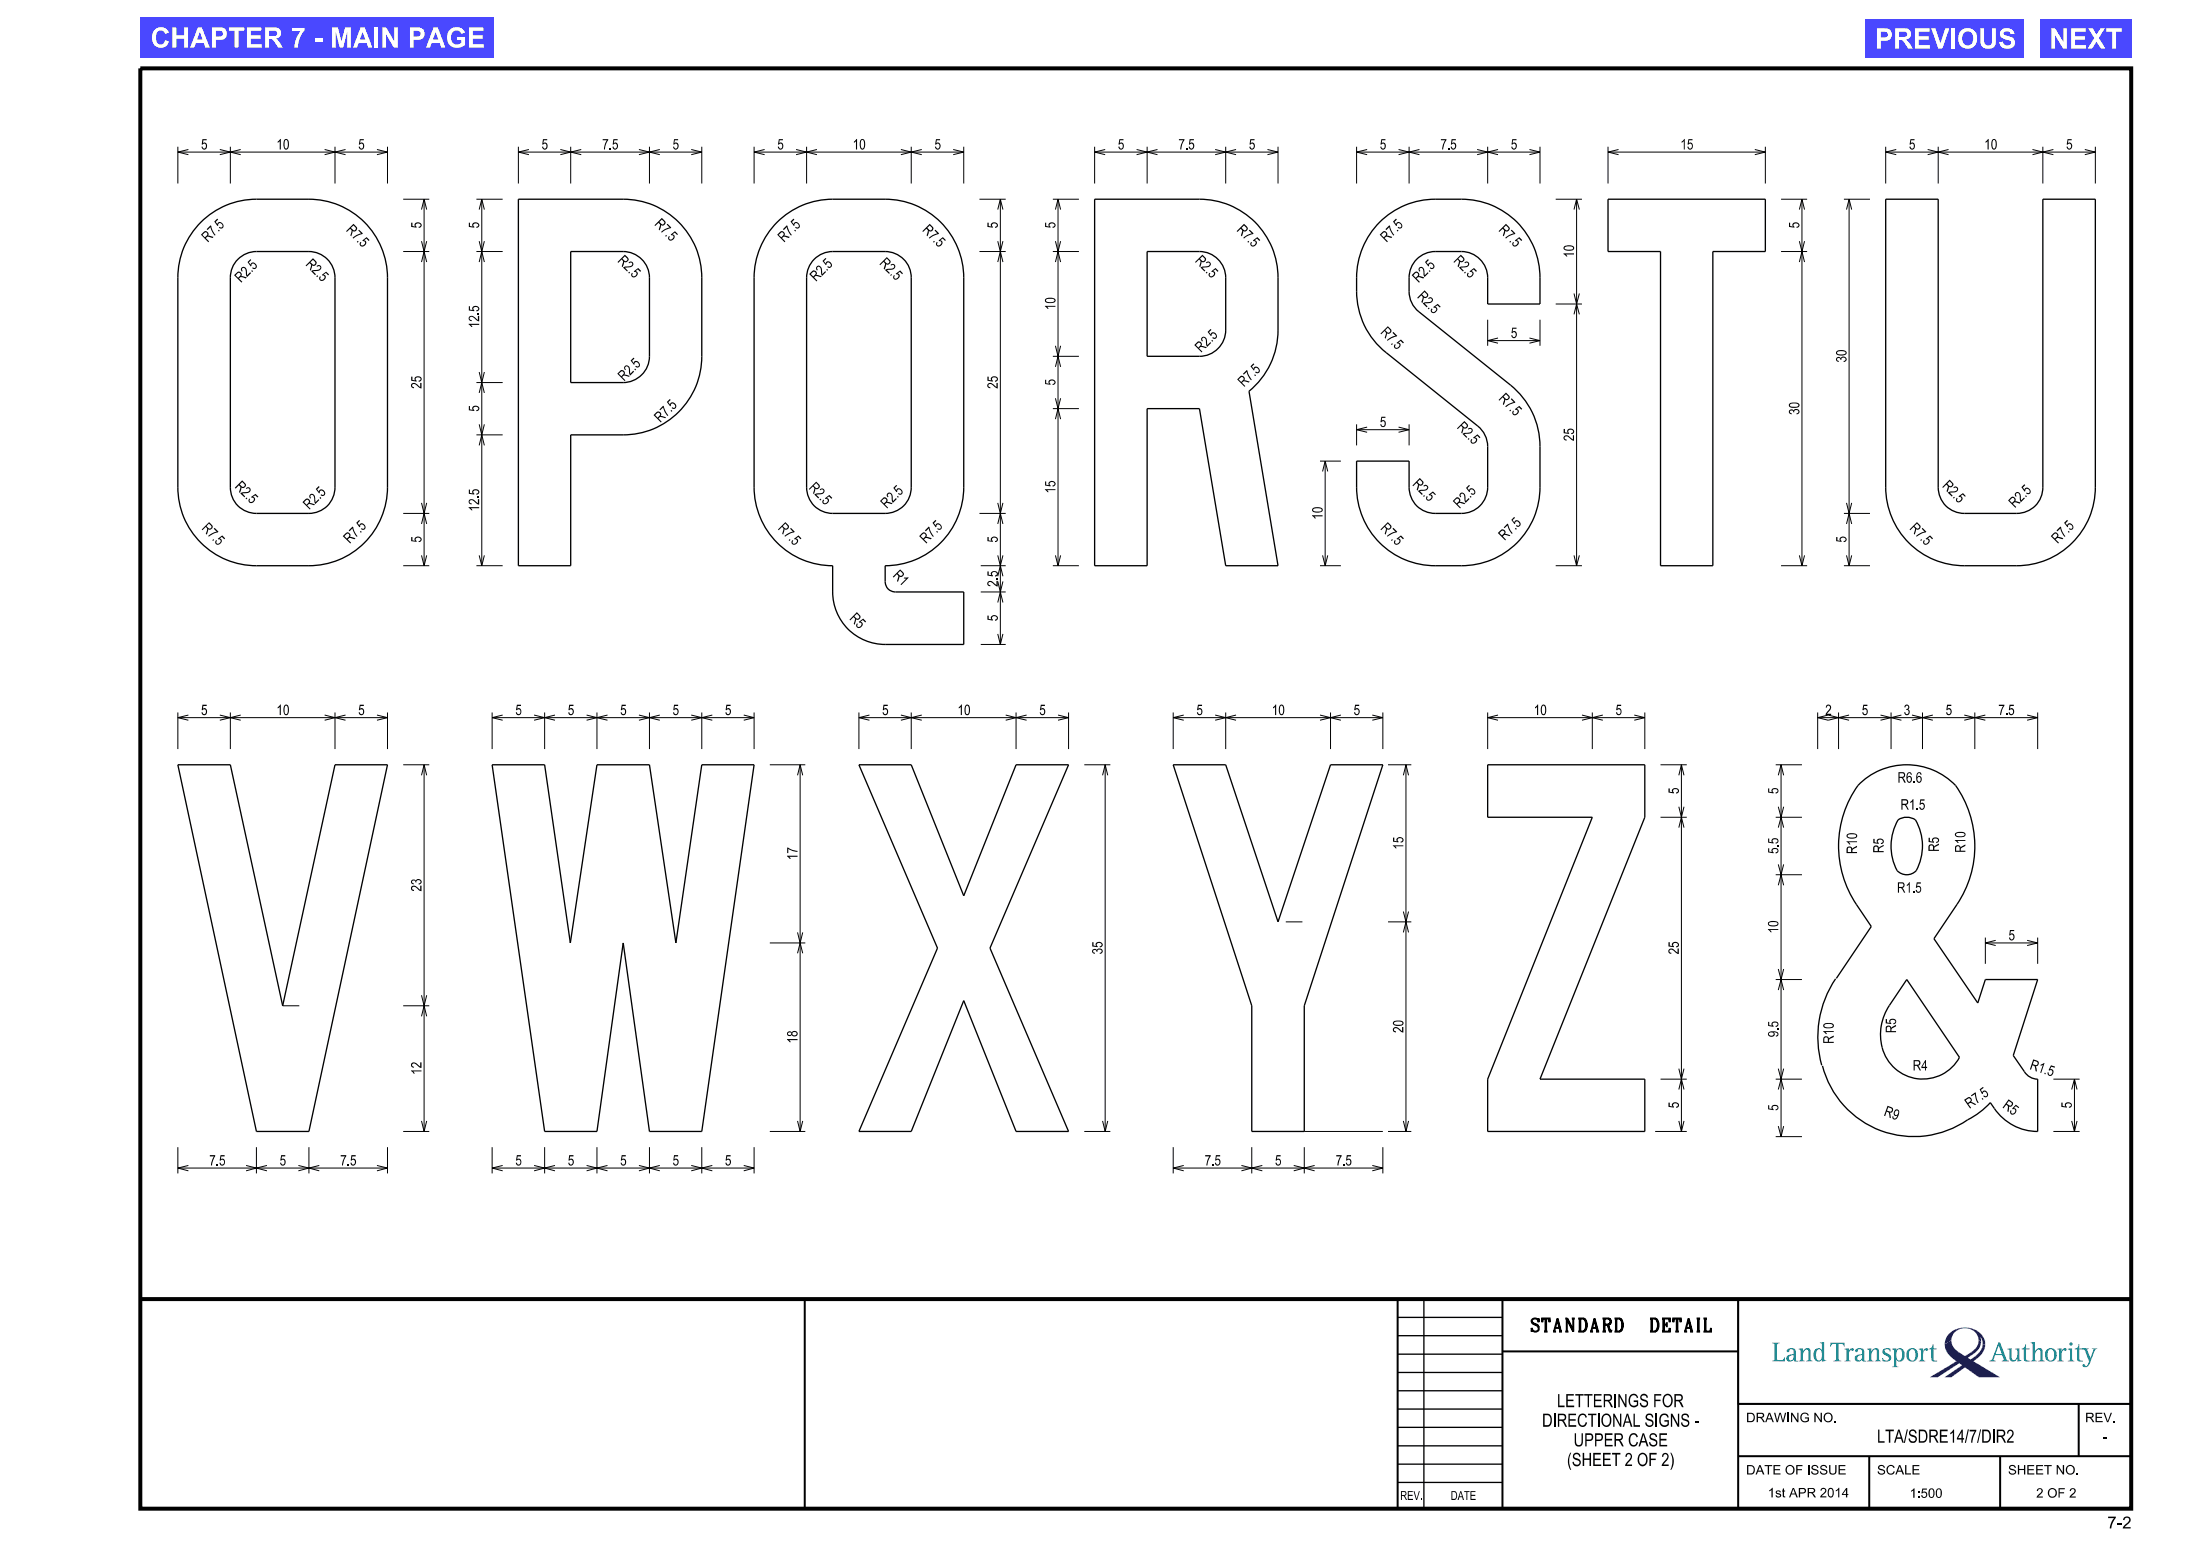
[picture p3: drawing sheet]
<svg xmlns="http://www.w3.org/2000/svg" width="420mm" height="297mm" viewBox="0 0 420 297" stroke-linecap="round" stroke-linejoin="round" font-family="sans-serif">
<g fill="none" stroke="#000" stroke-width=".25">
<path d="M98.9 38h20a15 15 0 0 1 15 15v15a15 15 0 0 1-15 15h-10v25h-10zM208.9 38h20a14.9 14.9 0 0 1 15 15v10a15 15 0 0 1-5.6 11.7l5.6 33.3h-10l-5-30h-10v30h-10zM306.8 38h30.1v10h-10.1v60h-9.9v-60h-10.1zM359.8 38h10.1v55a4.9 4.9 0 0 0 4.9 5h10a4.9 4.9 0 0 0 5-5v-55h10v55a15 15 0 0 1-15 15h-10a15 15 0 0 1-15-15zM38.3 42.4a15 15 0 0 1 10.6-4.4h10a15 15 0 0 1 15 15v40a15 15 0 0 1-15 15h-10a15 15 0 0 1-15-15v-40a14.8 14.8 0 0 1 4.4-10.6zM45.4 49.5l1.4-1 1.6-.5h10.5a5 5 0 0 1 5 5v40a4.9 4.9 0 0 1-5 5h-10a4.9 4.9 0 0 1-4.9-5v-40l.1-1.1 .3-1.1zM108.9 48h10a5.1 5.1 0 0 1 5 5v15a5.1 5.1 0 0 1-5 5h-10zM148.3 42.4a15 15 0 0 1 10.6-4.4h10a15 15 0 0 1 15 15v40a15 15 0 0 1-15 15v3a1.93 1.93 0 0 0 2 2h13v10h-15a10 10 0 0 1-10-10v-5a15 15 0 0 1-15-15v-40a15.2 15.2 0 0 1 4.4-10.6zM155.4 49.5l1.3-1 1.6-.5h10.6a5 5 0 0 1 5 5v40a4.9 4.9 0 0 1-5 5h-10a4.9 4.9 0 0 1-5-5v-40l.3-1.6 .5-1zM218.9 48h10a5.1 5.1 0 0 1 5 5v10a5.1 5.1 0 0 1-5 5h-10zM263.3 42.4a15 15 0 0 1 10.6-4.4h5a14.9 14.9 0 0 1 15 15v5h-10v-5a5.1 5.1 0 0 0-5-5h-5a5 5 0 0 0-5 5 9.5 9.5 0 0 0 .3 4.5 4.9 4.9 0 0 0 1.6 2l17.5 14a15 15 0 0 1 5.6 11.7v7.8a14.9 14.9 0 0 1-15 15h-5a15 15 0 0 1-15-15v-5h10v5a4.9 4.9 0 0 0 5 5h5a5 5 0 0 0 5-5v-7.8a5 5 0 0 0-1.9-3.9l-17.5-14a14.8 14.8 0 0 1-5.6-11.7v-2.6a15.2 15.2 0 0 1 4.4-10.6zM33.9 146h10.1l9.9 46 10-46h10l-15 70h-10z"/>
<path d="M93.9 146h10l4.9 34 5.1-34h10l5.1 34 4.9-34h10l-10 70h-10l-5-36-5 36h-10zM163.9 146h10l10 25 10-25h10l-15 35 15 35h-10l-10-25-10 25h-10l15-35zM223.9 146h10l10 30 10-30h10l-15 46v24h-10v-24zM283.9 146h30v10l-20 50h20v10h-30v-10l19.9-50h-19.9zM362.2 156.5a2.99 2.99 0 0 1 3.3 0 9.9 9.9 0 0 1 .2 9.7 2.46 2.46 0 0 1-2.6 .7 2.46 2.46 0 0 1-1.7-2 10.1 10.1 0 0 1 .8-8.4zM350.3 186.8a19.9 19.9 0 0 0-2.7 16.5M350.4 186.8l6.7-10a38.6 38.6 0 0 1-4.5-7.1 19.9 19.9 0 0 1 1.9-19.8 13 13 0 0 1 18.7 0 20 20 0 0 1 .3 22.7l-4.5 6.6 8.4 12.2 1.4-4.4h10l-4.6 14.5 2.1 3a3 3 0 0 0 2.5 1.5v10a10 10 0 0 1-8.2-4.4M363.9 187l10 14.8a8.1 8.1 0 0 1-9.5 3.8 8.1 8.1 0 0 1-5.5-8.6 10.2 10.2 0 0 1 1.6-5.1zM347.8 203.4a18.1 18.1 0 0 0 28.3 10l1.7-1.1 2-1.8M266.7 258.5h20M266.7 254.9h20M266.7 251.5h20"/>
<path d="M271.7 248v40M331.7 248h75v20h-75zM266.7 279.5h20M266.7 276h20M266.7 272.4h20M266.7 269h20M266.7 265.5h20M266.7 262h20M266.7 283h20"/>
</g>
<g fill="none" stroke="#000" stroke-width=".19">
<path d="M33.9 29h40M33.9 28v7M35.9 28.5l-2 .5 2 .5M41.9 28.5l2.1 .5-2.1 .5M44 28v7M45.9 28.5l-1.9 .5 1.9 .5M61.9 28.5l2 .5-2 .5M63.9 28v7M65.9 28.5l-2 .5 2 .5M71.9 28.5l2 .5-2 .5M73.9 28v7M76.9 38h5"/>
<path d="M80.9 38v70M90.9 38h5M91.9 38v70M98.9 29h35M98.9 28v7M100.9 28.5l-2 .5 2 .5M106.9 28.5l2 .5-2 .5M108.9 28v7M110.9 28.5l-2 .5 2 .5M121.9 28.5l2 .5-2 .5M123.9 28v7M125.9 28.5l-2 .5 2 .5"/>
<path d="M131.9 28.5l2 .5-2 .5M133.9 28v7M143.9 29h40M143.9 28v7M145.9 28.5l-2 .5 2 .5M151.9 28.5l2 .5-2 .5M153.9 28v7M155.9 28.5l-2 .5 2 .5M171.9 28.5l2 .5-2 .5M173.9 28v7M175.9 28.5l-2 .5 2 .5M181.9 28.5l2 .5-2 .5"/>
<path d="M183.9 28v7M186.9 38h5M190.9 38v85M200.9 38h5M201.9 38v70M208.9 29h35M208.9 28v7M210.9 28.5l-2 .5 2 .5M216.9 28.5l2 .5-2 .5M218.9 28v7M220.9 28.5l-2 .5 2 .5M231.9 28.5l2 .5-2 .5"/>
<path d="M233.9 28v7M235.9 28.5l-2 .5 2 .5M241.9 28.5l2 .5-2 .5M243.9 28v7M258.9 29h35M258.9 28v7M260.9 28.5l-2 .5 2 .5M266.9 28.5l2 .5-2 .5M268.9 28v7M270.9 28.5l-2 .5 2 .5M281.9 28.5l2 .5-2 .5M283.9 28v7"/>
<path d="M285.9 28.5l-2 .5 2 .5M291.9 28.5l2 .5-2 .5M293.9 28v7M296.9 38h5M300.8 38v70M306.8 28v7M306.8 29h30.1M308.9 28.5l-2.1 .5 2.1 .5M334.9 28.5l2 .5-2 .5M336.9 28v7M339.9 38h4.9M343.9 38v70"/>
<path d="M351.9 38h4.9M352.8 38v70M359.8 28v7M359.8 29h40M361.8 28.5l-2 .5 2 .5M367.8 28.5l2.1 .5-2.1 .5M369.9 28v7M371.8 28.5l-1.9 .5 1.9 .5M387.8 28.5l2 .5-2 .5M389.8 28v7M391.8 28.5l-2 .5 2 .5M397.8 28.5l2 .5-2 .5"/>
<path d="M399.8 28v7M76.9 48h5M80.4 50l.5-2 .5 2M80.4 40l.5-2 .5 2M80.4 46l.5 2 .5-2M90.9 48h5M91.4 46l.5 2 .5-2M91.4 50l.5-2 .5 2M91.4 40l.5-2 .5 2M186.9 48h5M190.4 46l.5 2 .5-2M190.4 50l.5-2 .5 2"/>
<path d="M190.4 40l.5-2 .5 2M200.9 48h5M201.4 46l.5 2 .5-2M201.4 50l.5-2 .5 2M201.4 40l.5-2 .5 2M296.9 58h5M300.4 56l.4 2 .6-2M300.4 40l.4-2 .6 2M339.9 48h4.9M343.4 46l.5 2 .4-2M343.4 50l.5-2 .4 2M343.4 40l.5-2 .4 2"/>
<path d="M352.4 40l.4-2 .5 2M90.9 73h5M91.4 71l.5 2 .5-2M91.4 75l.5-2 .5 2M200.9 78h5M200.9 68h5M201.4 76l.5 2 .5-2M201.4 66l.5 2 .5-2M201.4 70l.5-2 .5 2M283.9 61v5M283.9 65h10M285.9 64.5l-2 .5 2 .5"/>
<path d="M291.9 64.5l2 .5-2 .5M293.9 61v5M300.4 60l.4-2 .6 2M76.9 98h5M80.4 96l.5 2 .5-2M90.9 83h5M91.4 81l.5 2 .5-2M91.4 85l.5-2 .5 2M186.9 98h5M190.4 96l.5 2 .5-2M201.4 80l.5-2 .5 2M251.9 88h4"/>
<path d="M252.4 90l.5-2 .5 2M252.9 88v20M258.9 81v4M258.9 82h10M260.9 81.5l-2 .5 2 .5M266.9 81.5l2 .5-2 .5M268.9 81v4M351.9 98h4.9M352.4 96l.4 2 .5-2M76.9 108h5M80.4 100l.5-2 .5 2M80.4 106l.5 2 .5-2"/>
<path d="M90.9 108h5M91.4 106l.5 2 .5-2M187.1 108h4.8M187.1 113h4.8M190.4 111l.5 2 .5-2M190.4 106l.5 2 .5-2M190.4 115l.5-2 .5 2M190.4 110l.5-2 .5 2M190.4 100l.5-2 .5 2M200.9 108h5M201.4 106l.5 2 .5-2M251.9 108h4"/>
<path d="M252.4 106l.5 2 .5-2M296.9 108h5M300.4 106l.4 2 .6-2M339.9 108h4.9M343.4 106l.5 2 .4-2M351.9 108h4.9M352.4 106l.4 2 .5-2M352.4 100l.4-2 .5 2M33.9 137h40M33.9 136v7M35.9 136.5l-2 .5 2 .5M41.9 136.5l2.1 .5-2.1 .5"/>
<path d="M44 136v7M45.9 136.5l-1.9 .5 1.9 .5M61.9 136.5l2 .5-2 .5M63.9 136v7M65.9 136.5l-2 .5 2 .5M71.9 136.5l2 .5-2 .5M73.9 136v7M93.9 137h50M93.9 136v7M95.9 136.5l-2 .5 2 .5M101.9 136.5l2 .5-2 .5M103.9 136v7"/>
<path d="M105.9 136.5l-2 .5 2 .5M111.9 136.5l2 .5-2 .5M113.9 136v7M115.9 136.5l-2 .5 2 .5M121.9 136.5l2 .5-2 .5M123.9 136v7M125.9 136.5l-2 .5 2 .5M131.9 136.5l2 .5-2 .5M133.9 136v7M135.9 136.5l-2 .5 2 .5M141.9 136.5l2 .5-2 .5M143.9 136v7"/>
<path d="M163.9 137h40M163.9 136v7M165.9 136.5l-2 .5 2 .5M171.9 136.5l2 .5-2 .5M173.9 136v7M175.9 136.5l-2 .5 2 .5M187.1 123h4.8M190.4 121l.5 2 .5-2M191.9 136.5l2 .5-2 .5M193.9 136v7M195.9 136.5l-2 .5 2 .5M201.9 136.5l2 .5-2 .5"/>
<path d="M203.9 136v7M223.9 137h40M223.9 136v7M225.9 136.5l-2 .5 2 .5M231.9 136.5l2 .5-2 .5M233.9 136v7M235.9 136.5l-2 .5 2 .5M251.9 136.5l2 .5-2 .5M253.9 136v7M255.9 136.5l-2 .5 2 .5M261.9 136.5l2 .5-2 .5M263.9 136v7"/>
<path d="M283.9 136v7M283.9 137h30M285.9 136.5l-2 .5 2 .5M301.9 136.5l1.9 .5-1.9 .5M303.8 136v7M305.9 136.5l-2.1 .5 2.1 .5M311.9 136.5l2 .5-2 .5M313.9 136v7M346.9 137h41.9M346.9 136v7M346.9 137l2-.5 1.9 .5-1.9 .5zM350.8 136v7"/>
<path d="M352.8 136.5l-2 .5 2 .5M358.8 136.5l2.1 .5-2.1 .5M360.9 136v7M362.8 136.5l-1.9 .5 1.9 .5M364.8 136.5l2.1 .5-2.1 .5M366.9 136v7M368.8 136.5l-1.9 .5 1.9 .5M374.8 136.5l2 .5-2 .5M376.8 136v7M378.8 136.5l-2 .5 2 .5M386.8 136.5l2 .5-2 .5M388.8 136v7"/>
<path d="M76.9 146h5M80.4 148l.5-2 .5 2M80.9 146v70M146.9 146h6.8M152.2 148l.5-2 .5 2M152.7 146v70M206.9 146h5M210.4 148l.5-2 .5 2M210.9 146v70M264.9 146h4.4M267.8 148l.5-2 .5 2M268.3 146v70"/>
<path d="M316.9 146h5M316.9 156h5M320.4 158l.5-2 .4 2M320.4 148l.5-2 .4 2M320.4 154l.5 2 .4-2M320.9 146v70M338.8 146h5.1M338.8 156h5.1M339.3 154l.6 2 .5-2M339.3 158l.6-2 .5 2M339.3 148l.6-2 .5 2M339.9 146v71"/>
<path d="M146.9 180h6.8M152.2 178l.5 2 .5-2M264.9 176h4.4M267.8 178l.5-2 .5 2M267.8 174l.5 2 .5-2M338.8 167h5.1M339.3 165l.6 2 .5-2M339.3 169l.6-2 .5 2M378.8 180h10M378.8 179v5M380.8 179.5l-2 .5 2 .5M386.8 179.5l2 .5-2 .5"/>
<path d="M388.8 179v5M76.9 192h5M80.4 194l.5-2 .5 2M80.4 190l.5 2 .5-2M152.2 182l.5-2 .5 2M338.8 187h5.1M339.3 185l.6 2 .5-2M339.3 189l.6-2 .5 2M33.9 219v5M48.9 219v5M58.9 219v5M73.9 219v5"/>
<path d="M76.9 216h5M80.4 214l.5 2 .5-2M93.9 219v5M103.9 219v5M113.9 219v5M123.9 219v5M133.9 219v5M143.9 219v5M146.9 216h6.8M152.2 214l.5 2 .5-2M206.9 216h5M210.4 214l.5 2 .5-2"/>
<path d="M223.9 219v5M238.9 219v5M248.9 216h15M248.9 219v5M263.9 219v5M264.9 216h4.4M267.8 214l.5 2 .5-2M315.8 216h6.1M316.9 206h5M320.4 208l.5-2 .4 2M320.4 214l.5 2 .4-2M320.4 204l.5 2 .4-2"/>
<path d="M338.8 206h5.1M338.8 217h5.1M339.3 214.9l.6 2.1 .5-2.1M339.3 204l.6 2 .5-2M339.3 208l.6-2 .5 2M391.8 216h5M391.8 206h5M395.3 208l.6-2 .4 2M395.3 214l.6 2 .4-2M395.9 206v10M33.9 223h40M35.9 222.5l-2 .5 2 .5"/>
<path d="M47 222.5l1.9 .5-1.9 .5M50.9 222.5l-2 .5 2 .5M56.9 222.5l2 .5-2 .5M60.9 222.5l-2 .5 2 .5M71.9 222.5l2 .5-2 .5M93.9 223h50M95.9 222.5l-2 .5 2 .5M101.9 222.5l2 .5-2 .5M105.9 222.5l-2 .5 2 .5M111.9 222.5l2 .5-2 .5M115.9 222.5l-2 .5 2 .5M121.9 222.5l2 .5-2 .5"/>
<path d="M125.9 222.5l-2 .5 2 .5M131.9 222.5l2 .5-2 .5M135.9 222.5l-2 .5 2 .5M141.9 222.5l2 .5-2 .5M223.9 223h40M225.9 222.5l-2 .5 2 .5M236.9 222.5l2 .5-2 .5M240.9 222.5l-2 .5 2 .5M246.9 222.5l2 .5-2 .5M250.9 222.5l-2 .5 2 .5M261.9 222.5l2 .5-2 .5"/>
</g>
<path d="M245.4 176h5M53.9 192h5.1" fill="none" stroke="#000" stroke-width=".19" stroke-dasharray="3.2 3.2" stroke-linecap="butt"/>
<path d="M26.8 13h379.9v275h-379.9zM26.8 248h379.9" fill="none" stroke="#000" stroke-width=".76" stroke-linecap="butt"/>
<path d="M153.6 248v40M266.7 248v40M286.7 257.9h45M286.7 248v40M331.7 248v40M331.7 268h75M331.7 278h75M356.7 278v10M381.7 278v10M396.7 268v10" fill="none" stroke="#000" stroke-width=".38"/>
<g fill="#008c95">
<path d="M338.2 256.3h1.4v.1l-.4 .1-.1 .2v2.6a.29 .29 0 0 0 .1 .3 .29 .29 0 0 0 .3 0h.7l.3-.5h.1v.8l-2.4-.1 .4-.3v-2.8z" fill-rule="evenodd"/>
<path d="M341.1 257.6l-.1 .1a.28 .28 0 0 0 .2 .4 .28 .28 0 0 0 .3-.4l.1-.2h.4l.2 .2 .1 .8h-.6a.71 .71 0 0 0-.8 .6 .71 .71 0 0 0 .5 .8 .71 .71 0 0 0 .9-.4l.2 .4h.6l-.4-.3-.1-1.9-.4-.4h-.7zM341.5 258.9l.8-.2v.4l-.3 .5-.2 .1-.3-.1-.2-.6z" fill-rule="evenodd"/>
<path d="M343.2 257.5l.8-.2v.8l.2-.4 .5-.4 .6 .1 .2 .5v1.6l.4 .3-1.2 .1 .4-.4v-1.6l-.2-.3h-.3l-.3 .3-.3 .6v1l.4 .3-1.2 .1 .4-.4v-1.8z" fill-rule="evenodd"/>
<path d="M347.3 256.3l.8-.2v3.3l.4 .3-.8 .2v-.4l-.2 .2-.4 .2a1.33 1.33 0 0 1-.8-2.2l.5-.4h.4l.5 .4v-1.1zM346.9 257.6l-.4 .8 .2 1.1a.61 .61 0 0 0 .8 0 .61 .61 0 0 0 .2-.7l-.2-1-.3-.3z" fill-rule="evenodd"/>
<path d="M349.3 256.3h2.7v.7h-.1l-.1-.3-.3-.2h-.7v2.9l.2 .3 .4 .1-1.6 .1v-.2h.4l.2-.3v-2.9h-.7l-.2 .2-.1 .3h-.1z" fill-rule="evenodd"/>
<path d="M352 257.5l.8-.2v.6l.3-.5 .5-.1 .2 .4-.4 .1a.38 .38 0 0 0-.4 0 .38 .38 0 0 0-.2 .4v1.4l.4 .2-1.2 .1 .4-.3v-1.9z" fill-rule="evenodd"/>
<path d="M354.1 257.6l.5-.3h.6l.4 .3 .1 2 .4 .3h-.5l-.3-.4-.3 .3-.6 .1-.4-.4a.81 .81 0 0 1 1-1h.3l-.1-.8-.1-.2h-.5l-.1 .4-.3 .2-.2-.1zM354.5 258.9l-.1 .2 .1 .4 .2 .2 .3-.1 .3-.4v-.5z" fill-rule="evenodd"/>
<path d="M356.3 257.5l.8-.2v.8l.4-.6 .3-.2 .6 .1 .2 .4v1.7l.4 .3-1.2 .1 .3-.4v-1.6a.45 .45 0 0 0-.5-.3 .45 .45 0 0 0-.3 .5l-.2 .4v1l.4 .4h-1.2l.4-.3v-1.9z" fill-rule="evenodd"/>
<path d="M359.4 257.5l.4-.2 .9 .1 .1 .6h-.2l-.3-.5h-.4l-.3 .3 .2 .4 1 .6 .1 .5-.3 .4-.4 .2-1-.1v-.6l.6 .5h.4l.3-.3-.3-.5-.9-.6-.1-.5z" fill-rule="evenodd"/>
<path d="M361 257.5l.4 .2v3l-.4 .2h1.3l-.5-.3v-1.1l.4 .3 .3 .1a1.35 1.35 0 0 0 .8-2.1l-.5-.5h-.5l-.5 .4v-.4zM362.1 257.7l.4-.2 .4 .3 .1 1.1-.2 .5a.51 .51 0 0 1-.6 .3 .51 .51 0 0 1-.3-.7v-.8z" fill-rule="evenodd"/>
<path d="M364.1 257.7l.5-.4 .7 .1 .5 .5 .2 .7h-.5l-.2-.8a.64 .64 0 0 0-.8-.2 .64 .64 0 0 0-.3 .8v.2h-.4l.1-.6z" fill-rule="evenodd"/>
<path d="M363.8 258.6h.4l.2 .8a.61 .61 0 0 0 .8 .3 .61 .61 0 0 0 .3-.8v-.3h.5l-.1 .7-.5 .5-.7 .1-.5-.3a1.09 1.09 0 0 1-.4-1z" fill-rule="evenodd"/>
<path d="M366.1 257.5l.9-.2v.6l.3-.5 .5-.1 .1 .4-.3 .1a.5 .5 0 0 0-.5 .1 .5 .5 0 0 0-.1 .6v1l.4 .4h-1.3l.4-.2 .1-.3v-1.5l-.1-.2z" fill-rule="evenodd"/>
<path d="M368.8 256.6h.1v.8h.6v.2h-.6l.1 1.9 .2 .2h.4v.2h-.7l-.4-.3v-2h-.3v-.2l.5-.3z" fill-rule="evenodd"/>
<path d="M381.4 256.2l-1.2 3.1-.6 .6h1.2l-.1-.2a.24 .24 0 0 1-.3-.1 .24 .24 0 0 1 .1-.3l.2-.6h1.4l.2 .7a.25 .25 0 0 1 0 .3 .25 .25 0 0 1-.3 0v.2h1.4l-.6-.5-1.2-3.2zM381.4 256.8l.6 1.6h-1.2z" fill-rule="evenodd"/>
<path d="M383 257.5l.9-.2v2l.2 .3h.3l.4-.3 .2-.6-.1-1-.4-.2 .8-.2v2.1l.5 .3-.8 .2-.1-.6-.4 .5h-.8l-.3-.6v-1.5z" fill-rule="evenodd"/>
<path d="M386.5 256.6h.1v.8h.7v.2h-.7v1.9l.3 .2h.4v.2h-.6a.55 .55 0 0 1-.5-.8v-1.5h-.4v-.2l.5-.2z" fill-rule="evenodd"/>
<path d="M387.5 256.3l.8-.2v2l.2-.5 .4-.3h.5l.2 .2 .2 .4v1.6l.4 .4h-1.3l.5-.4v-1.6l-.3-.3-.4 .1-.4 .8v1l.4 .3-1.2 .1 .4-.4v-2.9z" fill-rule="evenodd"/>
<path d="M390.2 258.6h.5l.1 .8a.62 .62 0 0 0 .8 .3 .62 .62 0 0 0 .4-.8v-.3h.5l-.1 .5-.3 .5-.6 .3h-.5a1.1 1.1 0 0 1-.8-1.3z" fill-rule="evenodd"/>
<path d="M390.5 257.7l.6-.4 .7 .1 .5 .4 .2 .8h-.5l-.2-.8a.59 .59 0 0 0-.7-.2 .59 .59 0 0 0-.4 .7v.3h-.5l.1-.6z" fill-rule="evenodd"/>
<path d="M392.6 257.5l.8-.2v.6l.3-.5h.6a.29 .29 0 0 1-.1 .4 .29 .29 0 0 1-.4-.1l-.3 .2-.1 .5v1.1l.4 .4h-1.2l.4-.3v-1.9z" fill-rule="evenodd"/>
<path d="M394.6 257.5l.8-.2v2.3l.4 .3h-1.2l.4-.4v-1.7z" fill-rule="evenodd"/>
<path d="M396.6 256.6h.2v.8h1.2v.2h-1.2v1.8l.1 .3h.5v.2h-.7l-.4-.4v-1.9h-.4v-.2l.5-.2z" fill-rule="evenodd"/>
<path d="M397.4 257.4h1.2v.1a.25 .25 0 0 0-.3 .1 .25 .25 0 0 0 .1 .3l.5 1.3 .5-1.3a.24 .24 0 0 0 .1-.3 .24 .24 0 0 0-.3-.1v-.1h1l-.5 .4-1.2 2.9-.3 .2h-.5l-.3-.2a.29 .29 0 0 1 .3-.3 .29 .29 0 0 1 .3 .3h.3l.3-.8-.8-2.2-.4-.1z" fill-rule="evenodd"/>
<circle cx="395.2" cy="256.5" r=".3"/>
</g>
<g fill="#171c8f">
<path d="M371.1 256.5l1.3-.6a3.5 3.5 0 0 0 2.2 2.7l.4 .3 .6-.5a3.2 3.2 0 0 0 2-2.5l.4 .2a3.7 3.7 0 0 1-2.2 2.9l-.3 .2 .5 .3 1-.7a3 3 0 0 0 1.3-2.2l.5-.1a3.9 3.9 0 0 1-2.2 3.3l5 3.1h-4l-2.6-1.9-2.6 1.9h-1.3l3.3-2.3-.5-.4-4.2 2.7h-1.4l5-3.1-.4-.3a3.7 3.7 0 0 1-1.8-3z" fill-rule="evenodd"/>
<path d="M371.9 254.6a4.2 4.2 0 0 1 6.8 1.2l.1 .7-.5 .1-.1-.8-.3-.6 .1 .9-.4-.2a2.63 2.63 0 0 0-2.6-2.4 2.63 2.63 0 0 0-2.6 2.4l-1.3 .6 .2-1z" fill-rule="evenodd"/>
</g>
<g fill="#4a48ff">
<path d="M26.8 3.3h67.5v7.7h-67.5z"/>
<path d="M389.3 3.6h17.4v7.4h-17.4z"/>
<path d="M356 3.6h30.3v7.4h-30.3z"/>
</g>
<g fill="#000">
<path d="M78.5 42.5h.2v.6l.5 .1a.63 .63 0 0 1 .3-.8 .63 .63 0 0 1 .9 .3l.1 .3a.55 .55 0 0 1-.6 .5v-.2l.3-.1a.39 .39 0 0 0-.4-.6 .39 .39 0 0 0-.4 .6l.1 .3-1-.2z" fill-rule="evenodd"/>
<path d="M89.5 58.5h.2v.6l.5 .1a.61 .61 0 0 1 .6-.8 .61 .61 0 0 1 .5 .9l-.4 .1v-.2l.3-.1a.39 .39 0 0 0-.4-.5 .39 .39 0 0 0-.4 .6l.1 .2-1-.1z" fill-rule="evenodd"/>
<path d="M89.5 42.5h.2v.6l.5 .1a.61 .61 0 0 1 .6-.8 .61 .61 0 0 1 .5 1l-.4 .1v-.2l.3-.1a.39 .39 0 0 0-.4-.6 .39 .39 0 0 0-.4 .6l.1 .3-1-.2z" fill-rule="evenodd"/>
<path d="M188.4 42.5h.3v.6l.5 .1a.64 .64 0 0 1 .4-.8 .64 .64 0 0 1 .8 .4l-.1 .6-.4 .1v-.2l.2-.1a.41 .41 0 0 0-.4-.6 .41 .41 0 0 0-.3 .6v.3l-1-.2z" fill-rule="evenodd"/>
<path d="M199.5 57a.53 .53 0 0 0 0 .7 .53 .53 0 0 0 .7 .2l.8-.1a.48 .48 0 0 0 .4-.6 .48 .48 0 0 0-.6-.4h-.7zM199.6 57.2a1.74 1.74 0 0 1 1.6 0v.2a1.2 1.2 0 0 1-1.6 0z" fill-rule="evenodd"/>
<path d="M199.4 42.5h.2v.6l.6 .1a.62 .62 0 0 1 .3-.8 .62 .62 0 0 1 .8 .3 .49 .49 0 0 1 .1 .5 .49 .49 0 0 1-.5 .3l-.1-.2 .3-.1a.39 .39 0 0 0-.4-.6 .39 .39 0 0 0-.3 .6v.3l-1-.2z" fill-rule="evenodd"/>
<path d="M199.4 58.4h2v.2h-1.6l.3 .3h-.2z" fill-rule="evenodd"/>
<path d="M298.5 47a.49 .49 0 0 0-.1 .6 .49 .49 0 0 0 .6 .2 1 1 0 0 0 1.4-.5 1.18 1.18 0 0 0-1.5-.4zM298.6 47.2a1.31 1.31 0 0 1 1.6 .1l-.1 .2a1.41 1.41 0 0 1-1.5-.2z" fill-rule="evenodd"/>
<path d="M298.3 48.4h2.1v.2h-1.6l.3 .4h-.2z" fill-rule="evenodd"/>
<path d="M341.4 42.5h.2v.6l.6 .1a.62 .62 0 0 1 .2-.8 .62 .62 0 0 1 .9 .3 .49 .49 0 0 1 0 .5 .49 .49 0 0 1-.5 .3v-.2l.3-.1a.39 .39 0 0 0-.4-.6 .39 .39 0 0 0-.3 .6v.3l-1-.2z" fill-rule="evenodd"/>
<path d="M78.5 71.9h.2v.6l.5 .1a.61 .61 0 0 1 .2-.7 .61 .61 0 0 1 .8 0 .52 .52 0 0 1 .2 .6 .52 .52 0 0 1-.5 .4v-.2l.3-.1a.42 .42 0 0 0-.2-.6 .42 .42 0 0 0-.6 .1l-.1 .3 .2 .4-1-.1z" fill-rule="evenodd"/>
<path d="M78.6 73.2a1.13 1.13 0 0 1 1.4 .6l.2 .1v-.8h.2v1.1l-.4-.2a1.23 1.23 0 0 0-1.3-.6v.3l.3 .2v.2l-.5-.3z" fill-rule="evenodd"/>
<path d="M89.5 77.5h.2v.6l.5 .1a.65 .65 0 0 1 .5-.8 .65 .65 0 0 1 .8 .6l-.2 .3-.4 .2v-.2l.3-.1a.39 .39 0 0 0-.4-.6 .39 .39 0 0 0-.4 .6l.1 .3-1-.2z" fill-rule="evenodd"/>
<path d="M89.6 60.4a1.46 1.46 0 0 1 1.6 .7v-.8h.2v1l-.4-.1a1.25 1.25 0 0 0-1.3-.6l-.1 .3 .4 .2v.2l-.5-.3z" fill-rule="evenodd"/>
<path d="M89.4 61.8h2v.2h-1.5l.3 .4h-.3z" fill-rule="evenodd"/>
<path d="M188.4 71.9h.3v.6l.5 .1a.6 .6 0 0 1 .2-.8 .6 .6 0 0 1 .8 .1 .51 .51 0 0 1 .2 .6 .51 .51 0 0 1-.5 .4v-.2l.2-.1a.41 .41 0 0 0-.4-.6 .41 .41 0 0 0-.3 .6v.2l-1-.1z" fill-rule="evenodd"/>
<path d="M188.6 73.2a1.43 1.43 0 0 1 1.5 .7v-.8h.3v1.1l-.4-.2a1.32 1.32 0 0 0-1.3-.6l-.1 .3 .4 .2v.2l-.5-.2a.47 .47 0 0 1 .1-.7z" fill-rule="evenodd"/>
<path d="M199.4 72.5h.2v.7h.6a.62 .62 0 0 1 .3-.8 .62 .62 0 0 1 .8 .3 .49 .49 0 0 1 .1 .5 .49 .49 0 0 1-.5 .3l-.1-.2 .3-.1a.39 .39 0 0 0-.4-.6 .39 .39 0 0 0-.3 .6v.2l-1-.1z" fill-rule="evenodd"/>
<path d="M341.5 77a.54 .54 0 0 0 0 .7 .54 .54 0 0 0 .6 .2l.6-.1a.55 .55 0 0 0 .7-.6 .55 .55 0 0 0-.8-.4zM341.6 77.2a1.34 1.34 0 0 1 1.6 .1 1.24 1.24 0 0 1-1.6 .2z" fill-rule="evenodd"/>
<path d="M341.5 78.3l.5-.2 .3 .2a.55 .55 0 0 1 .9-.1 .55 .55 0 0 1-.4 .9v-.2h.2a.34 .34 0 0 0 .1-.5 .34 .34 0 0 0-.5-.1l-.2 .2v.2h-.2a.3 .3 0 0 0-.3-.4 .3 .3 0 0 0-.3 .5l.3 .1v.2a.48 .48 0 0 1-.5-.3 .48 .48 0 0 1 .1-.5z" fill-rule="evenodd"/>
<path d="M350.5 67a.48 .48 0 0 0-.1 .6 .48 .48 0 0 0 .6 .2 1.08 1.08 0 0 0 1.4-.5 1.4 1.4 0 0 0-1.9-.3zM350.6 67.2a1.4 1.4 0 0 1 1.6 .1 1.2 1.2 0 0 1-1.6 0z" fill-rule="evenodd"/>
<path d="M350.5 68.3l.4-.2 .4 .3a.55 .55 0 0 1 .9-.2 .55 .55 0 0 1-.4 .9v-.2a.33 .33 0 0 0 .4-.3 .33 .33 0 0 0-.4-.3l-.4 .1v.3h-.2a.31 .31 0 0 0-.4-.4 .31 .31 0 0 0-.2 .5l.3 .1v.2a.47 .47 0 0 1-.5-.3 .47 .47 0 0 1 .1-.5z" fill-rule="evenodd"/>
<path d="M89.5 93.4h.2v.7l.5 .1a.65 .65 0 0 1 .5-.8 .65 .65 0 0 1 .8 .5l-.2 .4-.4 .1v-.2l.3-.1a.44 .44 0 0 0-.3-.6 .44 .44 0 0 0-.6 .3l.2 .6-1-.1z" fill-rule="evenodd"/>
<path d="M89.6 95.4a1.34 1.34 0 0 1 1.5 .6l.1-.7h.2v1l-.4-.1a1.25 1.25 0 0 0-1.3-.6l-.1 .3 .4 .2v.2l-.3-.1-.2-.2z" fill-rule="evenodd"/>
<path d="M89.4 96.8h2v.2h-1.5l.3 .4h-.3z" fill-rule="evenodd"/>
<path d="M199.4 91.9h.2v.6l.6 .1a.62 .62 0 0 1 .3-.8 .62 .62 0 0 1 .8 .2 .52 .52 0 0 1 .1 .6 .52 .52 0 0 1-.5 .3l-.1-.2 .3-.1a.4 .4 0 0 0-.4-.6 .4 .4 0 0 0-.3 .6v.2l-1-.1z" fill-rule="evenodd"/>
<path d="M199.4 93.4h2v.2h-1.6l.3 .3h-.2z" fill-rule="evenodd"/>
<path d="M250.5 97a.48 .48 0 0 0-.1 .6 .48 .48 0 0 0 .6 .2 1.08 1.08 0 0 0 1.4-.5 1.08 1.08 0 0 0-1.4-.5zM250.6 97.2a1.37 1.37 0 0 1 1.6 .1v.2a1.41 1.41 0 0 1-1.6-.2z" fill-rule="evenodd"/>
<path d="M250.4 98.4h2v.2h-1.6l.3 .4h-.2z" fill-rule="evenodd"/>
<path d="M298.4 81.9h.2v.6l.6 .1a.63 .63 0 0 1 .3-.8 .63 .63 0 0 1 .8 .3l.1 .5-.6 .3v-.2l.3-.2a.4 .4 0 0 0-.4-.5 .4 .4 0 0 0-.3 .7v.1l-1-.1z" fill-rule="evenodd"/>
<path d="M298.5 83.2a1.32 1.32 0 0 1 1.6 .6v-.7h.3v1l-.5-.1a1.3 1.3 0 0 0-1.2-.6l-.1 .3 .3 .2v.2a.51 .51 0 0 1-.5-.3 .51 .51 0 0 1 .1-.6z" fill-rule="evenodd"/>
<path d="M78.5 102.5h.2v.6l.5 .1a.63 .63 0 0 1 .3-.8 .63 .63 0 0 1 .9 .3v.5l-.2 .2-.3 .1v-.2l.3-.1a.4 .4 0 0 0-.4-.6 .4 .4 0 0 0-.4 .6l.1 .2-1-.1z" fill-rule="evenodd"/>
<path d="M188.4 117.5h.3v.6l.5 .1a.6 .6 0 0 1 .2-.7 .6 .6 0 0 1 .8 0 .52 .52 0 0 1 .2 .6 .52 .52 0 0 1-.5 .4v-.2l.2-.1a.41 .41 0 0 0-.4-.6 .41 .41 0 0 0-.3 .6v.3l-1-.2z" fill-rule="evenodd"/>
<path d="M188.4 109.1h.3v.6l.5 .1a.6 .6 0 0 1 .2-.8 .6 .6 0 0 1 .8 .1 .51 .51 0 0 1 .2 .6 .51 .51 0 0 1-.5 .4v-.2l.2-.2a.41 .41 0 0 0-.4-.5 .41 .41 0 0 0-.3 .6v.2l-1-.1z" fill-rule="evenodd"/>
<path d="M188.4 102.5h.3v.6l.5 .1a.6 .6 0 0 1 .2-.7 .6 .6 0 0 1 .8 0 .49 .49 0 0 1 .2 .6 .49 .49 0 0 1-.5 .4v-.2l.2-.1a.41 .41 0 0 0-.3-.6 .41 .41 0 0 0-.4 .6v.2l-1-.1z" fill-rule="evenodd"/>
<path d="M188.6 111a1.35 1.35 0 0 1 1.5 .6v-.7h.3v1l-.4-.1a1.36 1.36 0 0 0-1.3-.6l-.1 .3 .4 .2v.2l-.5-.1a.51 .51 0 0 1 .1-.8z" fill-rule="evenodd"/>
<path d="M350.4 102.5h.2v.6l.6 .1a.62 .62 0 0 1 .3-.8 .62 .62 0 0 1 .8 .3 .49 .49 0 0 1 0 .5 .49 .49 0 0 1-.5 .3v-.2l.3-.1a.4 .4 0 0 0-.4-.6 .4 .4 0 0 0-.3 .6v.2l-1-.1z" fill-rule="evenodd"/>
<path d="M318.4 150.5h.2v.6l.6 .1a.6 .6 0 0 1 .2-.8 .6 .6 0 0 1 .7 .1 .51 .51 0 0 1 .3 .6 .51 .51 0 0 1-.6 .4v-.2l.3-.1a.41 .41 0 0 0-.4-.6 .41 .41 0 0 0-.3 .6v.2l-1-.1z" fill-rule="evenodd"/>
<path d="M337.4 150.5h.2v.6l.5 .1a.64 .64 0 0 1 .4-.8 .64 .64 0 0 1 .8 .2v.2a.52 .52 0 0 1-.5 .7v-.2a.34 .34 0 0 0 .4-.4 .34 .34 0 0 0-.5-.3 .34 .34 0 0 0-.4 .1 .34 .34 0 0 0 0 .4l.2 .1-.1 .2-1-.1z" fill-rule="evenodd"/>
<path d="M78.6 168l.5-.1 .2 .2a.55 .55 0 0 1 1-.1 .55 .55 0 0 1-.4 .8v-.2a.33 .33 0 0 0 .4-.3 .33 .33 0 0 0-.5-.3l-.3 .2v.2h-.2a.32 .32 0 0 0-.3-.4 .32 .32 0 0 0-.3 .3 .32 .32 0 0 0 .3 .3v.2a.47 .47 0 0 1-.5-.3 .47 .47 0 0 1 .1-.5z" fill-rule="evenodd"/>
<path d="M78.6 169.2a1.13 1.13 0 0 1 1.4 .6h.2v-.8h.2v1.1a1.66 1.66 0 0 1-1.1-.8 .34 .34 0 0 0-.6 .1 .34 .34 0 0 0 .3 .5v.2l-.4-.2-.2-.4z" fill-rule="evenodd"/>
<path d="M150.2 161.8l1 .4 1 .2v.2l-.8-.1-1-.5v.8h-.2z" fill-rule="evenodd"/>
<path d="M150.2 163.3h2v.2h-1.6l.3 .4h-.2z" fill-rule="evenodd"/>
<path d="M265.8 159.9h.3v.6l.5 .1a.6 .6 0 0 1 .2-.8 .6 .6 0 0 1 .8 .1 .49 .49 0 0 1 .2 .6 .49 .49 0 0 1-.5 .3v-.1l.2-.2a.41 .41 0 0 0-.3-.5 .41 .41 0 0 0-.4 .6v.2l-1-.1z" fill-rule="evenodd"/>
<path d="M265.8 161.4h2v.1h-1.6l.3 .4h-.2z" fill-rule="evenodd"/>
<path d="M337.4 176.1a.6 .6 0 0 0 .1 .6 .6 .6 0 0 0 .7 .1h.5a.54 .54 0 0 0 .7-.6 .54 .54 0 0 0-.8-.4h-.7zM337.6 176.2a1.77 1.77 0 0 1 1.5 0l.1 .1a1.24 1.24 0 0 1-1.7 0z" fill-rule="evenodd"/>
<path d="M337.4 161.9h.2v.7h.5a.64 .64 0 0 1 .4-.8 .64 .64 0 0 1 .8 .3v.1a.52 .52 0 0 1-.5 .7v-.2a.34 .34 0 0 0 .4-.4 .34 .34 0 0 0-.5-.2 .34 .34 0 0 0-.4 0 .34 .34 0 0 0 0 .4l.2 .2-.1 .2-1-.2z" fill-rule="evenodd"/>
<path d="M337.4 160.1h.2v.6l.5 .1a.6 .6 0 0 1 .7-.8 .6 .6 0 0 1 .4 .9l-.4 .1v-.2a.34 .34 0 0 0 .4-.4 .34 .34 0 0 0-.5-.2 .34 .34 0 0 0-.4 .1 .34 .34 0 0 0 0 .3l.2 .2-.1 .2-1-.2z" fill-rule="evenodd"/>
<path d="M337.4 177.3h1.9v.2h-1.5l.3 .4h-.2z" fill-rule="evenodd"/>
<path d="M150.3 197a.47 .47 0 0 0 .1 .7 .47 .47 0 0 0 .7-.2 .58 .58 0 0 0 .9 .3 .58 .58 0 0 0 0-1 .58 .58 0 0 0-.9 .3l-.3-.2zM150.4 197.3a.3 .3 0 0 1 .6 0 .3 .3 0 0 1-.6 0zM151.3 197.1a.37 .37 0 0 1 .5-.1 .37 .37 0 0 1 .1 .5 .38 .38 0 0 1-.5 .1 .38 .38 0 0 1-.1-.5z" fill-rule="evenodd"/>
<path d="M150.2 198.3h2v.2h-1.6l.3 .4h-.2z" fill-rule="evenodd"/>
<path d="M208.5 181.2l.5-.1 .3 .2a.55 .55 0 0 1 1-.1 .55 .55 0 0 1-.4 .9l-.1-.2 .3-.1a.36 .36 0 0 0-.2-.5 .36 .36 0 0 0-.5 .4h-.2a.31 .31 0 0 0-.3-.4 .31 .31 0 0 0-.2 .5l.3 .1-.1 .2a.48 .48 0 0 1-.5-.3 .48 .48 0 0 1 .1-.6z" fill-rule="evenodd"/>
<path d="M208.4 179.8h.3v.7l.5 .1a.62 .62 0 0 1 .3-.8 .62 .62 0 0 1 .8 .2 .49 .49 0 0 1 .1 .6 .49 .49 0 0 1-.5 .2l-.1-.2 .3-.1a.39 .39 0 0 0-.4-.5 .39 .39 0 0 0-.3 .6v.2l-1-.1z" fill-rule="evenodd"/>
<path d="M265.9 195a.49 .49 0 0 0 0 .6 .49 .49 0 0 0 .5 .2 1.05 1.05 0 0 0 1.4-.5 1.05 1.05 0 0 0-1.3-.5zM266 195.2a1.33 1.33 0 0 1 1.6 .1v.1a1.41 1.41 0 0 1-1.6-.1z" fill-rule="evenodd"/>
<path d="M266 196.2a1.39 1.39 0 0 1 1.5 .6v-.8h.3v1.1l-.4-.1a1.27 1.27 0 0 0-1.3-.7l-.1 .4 .4 .1v.3l-.5-.2a.51 .51 0 0 1 .1-.7z" fill-rule="evenodd"/>
<path d="M318.4 179.8h.2v.7l.6 .1a.6 .6 0 0 1 .2-.8 .6 .6 0 0 1 .7 .1 .49 .49 0 0 1 .3 .6 .49 .49 0 0 1-.6 .3v-.2l.3-.1a.41 .41 0 0 0-.4-.5 .41 .41 0 0 0-.3 .6v.2l-1-.1z" fill-rule="evenodd"/>
<path d="M318.5 181.2a1.35 1.35 0 0 1 1.6 .6v-.8h.3v1.1l-.5-.1a1.36 1.36 0 0 0-1.2-.7l-.1 .4 .3 .2v.2l-.4-.2a.51 .51 0 0 1 0-.7z" fill-rule="evenodd"/>
<path d="M337.4 195h.2v.7l.5 .1a.64 .64 0 0 1 .4-.8 .64 .64 0 0 1 .8 .2v.1a.52 .52 0 0 1-.5 .7v-.2a.34 .34 0 0 0 .4-.4 .34 .34 0 0 0-.5-.2 .34 .34 0 0 0-.4 .1 .34 .34 0 0 0 0 .3l.2 .2-.1 .2-1-.2z" fill-rule="evenodd"/>
<path d="M337.5 197.1a.59 .59 0 0 0 .5 .8 .59 .59 0 0 0 .6-.7l-.1-.2a.47 .47 0 0 1 .5 .1 .47 .47 0 0 1 .1 .5l-.2 .1v.2a.51 .51 0 0 0 .5-.6 .51 .51 0 0 0-.6-.4h-.9zM337.6 197.2a.43 .43 0 0 1 .5-.2 .43 .43 0 0 1 .2 .6l-.5 .1-.2-.2z" fill-rule="evenodd"/>
<path d="M78.6 202.9a1.18 1.18 0 0 1 1.4 .6l.2 .1v-.8h.2v1l-.4-.1a1.58 1.58 0 0 0-1.2-.7l-.2 .3 .1 .2 .3 .1v.2l-.5-.3z" fill-rule="evenodd"/>
<path d="M78.4 204.3h2v.2h-1.5l.3 .4h-.3z" fill-rule="evenodd"/>
<path d="M318.4 210.5h.2v.6l.6 .1a.65 .65 0 0 1 .3-.9 .65 .65 0 0 1 .9 .5l-.1 .5-.5 .2v-.3l.3-.1a.41 .41 0 0 0-.4-.5 .41 .41 0 0 0-.3 .6v.2l-1-.1z" fill-rule="evenodd"/>
<path d="M337.4 211h.2v.6l.5 .1a.6 .6 0 0 1 .7-.8 .6 .6 0 0 1 .4 .9l-.4 .1v-.2a.34 .34 0 0 0 .4-.4 .34 .34 0 0 0-.5-.2 .34 .34 0 0 0-.4 .1 .34 .34 0 0 0 0 .3l.2 .2-.1 .2-1-.2z" fill-rule="evenodd"/>
<path d="M393.3 210.5h.3v.6l.5 .1a.64 .64 0 0 1 .3-.8 .64 .64 0 0 1 .9 .2v.5l-.5 .4v-.3l.3-.1a.4 .4 0 0 0-.5-.5 .4 .4 0 0 0-.2 .6v.2l-1.1-.1z" fill-rule="evenodd"/>
<path d="M340.7 280.6a.9 .9 0 0 0 1.8 0 .9 .9 0 0 0-1.8 0zM341.1 280a.67 .67 0 0 1 1.1 .5 .67 .67 0 0 1-1.1 .6l-.1-.5z" fill-rule="evenodd"/>
<path d="M345.8 279.8a.71 .71 0 0 1 1.2 .4h-.3a.39 .39 0 0 0-.4-.4 .39 .39 0 0 0-.3 .5 .95 .95 0 0 1 1 .8 .77 .77 0 0 1-.8 .4 .77 .77 0 0 1-.6-.6l.2-.1a.46 .46 0 0 0 .5 .5 .46 .46 0 0 0 .4-.5l-.1-.1a.77 .77 0 0 1-.9-.7z" fill-rule="evenodd"/>
<path d="M347.4 279.9a.69 .69 0 0 1 .7-.3 .69 .69 0 0 1 .6 .6h-.3a.41 .41 0 0 0-.4-.4 .41 .41 0 0 0-.4 .5 .95 .95 0 0 1 1.1 .8 .75 .75 0 0 1-.8 .4 .75 .75 0 0 1-.6-.6l.2-.1a.48 .48 0 0 0 .5 .5 .48 .48 0 0 0 .4-.5l-.1-.1a.72 .72 0 0 1-.9-.7z" fill-rule="evenodd"/>
<path d="M358.5 279.8a.71 .71 0 0 1 1.2 .4h-.3a.39 .39 0 0 0-.4-.4 .39 .39 0 0 0-.3 .5 .95 .95 0 0 1 1 .8 .77 .77 0 0 1-.8 .4 .77 .77 0 0 1-.6-.6l.2-.1a.46 .46 0 0 0 .5 .5 .46 .46 0 0 0 .4-.5l-.1-.1a.77 .77 0 0 1-.9-.7z" fill-rule="evenodd"/>
<path d="M360.3 279.8a.78 .78 0 0 1 1.3 .3l-.3 .1a.61 .61 0 0 0-.8-.3 .61 .61 0 0 0-.3 .9 .56 .56 0 0 0 .6 .5 .56 .56 0 0 0 .6-.5l.2 .1a.86 .86 0 0 1-1.3 .5 .86 .86 0 0 1-.2-1.3z" fill-rule="evenodd"/>
<path d="M383.5 279.8a.69 .69 0 0 1 1.2 .4h-.2a.41 .41 0 0 0-.5-.4 .41 .41 0 0 0-.4 .5 .95 .95 0 0 1 1.1 .8 .75 .75 0 0 1-.8 .4 .75 .75 0 0 1-.6-.6l.2-.1a.48 .48 0 0 0 .5 .5 .48 .48 0 0 0 .5-.5l-.2-.1a.72 .72 0 0 1-.9-.7z" fill-rule="evenodd"/>
<path d="M390.8 285a.9 .9 0 0 0 1.8 0 .9 .9 0 0 0-1.8 0zM391.2 284.4a.66 .66 0 0 1 .9 .1 .66 .66 0 0 1-.1 1 .66 .66 0 0 1-.9-.1l-.1-.7z" fill-rule="evenodd"/>
<path d="M394.2 280.6a.9 .9 0 0 0 1.8 0 .9 .9 0 0 0-1.8 0zM394.6 280a.67 .67 0 0 1 1.1 .5 .67 .67 0 0 1-1.1 .6l-.2-.5z" fill-rule="evenodd"/>
</g>
<g font-size="3.8" fill="#fff">
<text x="28.7" y="9.1">CHAPTER 7 - MAIN PAGE</text>
<text x="357.8" y="9.3">PREVIOUS</text>
<text x="391.1" y="9.3">NEXT</text>
</g>
<g font-size="2.5">
<text x="292.3" y="254.2">STANDARD</text>
<text x="313.9" y="254.2">DETAIL</text>
<text x="297.1" y="268.6">LETTERINGS FOR</text>
<text x="294.3" y="272.3">DIRECTIONAL SIGNS -</text>
<text x="358.2" y="275.4">LTA/SDRE14/7/DIR2</text>
<text x="401.2" y="275.4">-</text>
<text x="299" y="279.8">(SHEET 2 OF 2)</text>
<text x="300.3" y="276.1">UPPER CASE</text>
</g>
<text font-size="2.3" x="402.1" y="291.8">7-2</text>
<g font-size="2">
<text x="38.4" y="28.5">5</text>
<text x="52.7" y="28.5">10</text>
<text x="68.4" y="28.5">5</text>
<text x="103.3" y="28.5">5</text>
<text x="114.9" y="28.5">7.5</text>
<text x="128.3" y="28.5">5</text>
<text x="148.3" y="28.5">5</text>
<text x="162.7" y="28.5">10</text>
<text x="178.3" y="28.5">5</text>
<text x="213.3" y="28.5">5</text>
<text x="224.9" y="28.5">7.5</text>
<text x="238.3" y="28.5">5</text>
<text x="263.3" y="28.5">5</text>
<text x="274.9" y="28.5">7.5</text>
<text x="288.3" y="28.5">5</text>
<text x="320.7" y="28.5">15</text>
<text x="364.3" y="28.5">5</text>
<text x="378.7" y="28.5">10</text>
<text x="394.3" y="28.5">5</text>
<text x="39.6" y="46.4" transform="rotate(-45 39.6 46.4)">R7.5</text>
<text x="65.9" y="44" transform="rotate(45 65.9 44)">R7.5</text>
<text x="124.8" y="42.9" transform="rotate(45 124.8 42.9)">R7.5</text>
<text x="149.6" y="46.4" transform="rotate(-45 149.6 46.4)">R7.5</text>
<text x="175.9" y="44" transform="rotate(45 175.9 44)">R7.5</text>
<text x="235.9" y="44" transform="rotate(45 235.9 44)">R7.5</text>
<text x="264.6" y="46.4" transform="rotate(-45 264.6 46.4)">R7.5</text>
<text x="285.8" y="44" transform="rotate(45 285.8 44)">R7.5</text>
<text x="58.2" y="50.6" transform="rotate(45 58.2 50.6)">R2.5</text>
<text x="117.7" y="49.9" transform="rotate(45 117.7 49.9)">R2.5</text>
<text x="155.7" y="53.9" transform="rotate(-45 155.7 53.9)">R2.5</text>
<text x="167.7" y="50.3" transform="rotate(45 167.7 50.3)">R2.5</text>
<text x="227.9" y="49.9" transform="rotate(45 227.9 49.9)">R2.5</text>
<text x="277.2" y="49.9" transform="rotate(45 277.2 49.9)">R2.5</text>
<text x="46" y="54.1" transform="rotate(-45 46 54.1)">R2.5</text>
<text x="270.3" y="56.7" transform="rotate(45 270.3 56.7)">R2.5</text>
<text x="270.7" y="54.1" transform="rotate(-45 270.7 54.1)">R2.5</text>
<text x="263.3" y="63.5" transform="rotate(45 263.3 63.5)">R7.5</text>
<text x="288.3" y="64.5">5</text>
<text x="229.2" y="67.4" transform="rotate(-45 229.2 67.4)">R2.5</text>
<text x="119.1" y="72.9" transform="rotate(-45 119.1 72.9)">R2.5</text>
<text x="237.4" y="74" transform="rotate(-45 237.4 74)">R7.5</text>
<text x="285.8" y="76.2" transform="rotate(45 285.8 76.2)">R7.5</text>
<text x="126" y="80.8" transform="rotate(-45 126 80.8)">R7.5</text>
<text x="263.3" y="81.5">5</text>
<text x="277.9" y="81.6" transform="rotate(45 277.9 81.6)">R2.5</text>
<text x="44.7" y="93" transform="rotate(45 44.7 93)">R2.5</text>
<text x="154.2" y="93.2" transform="rotate(45 154.2 93.2)">R2.5</text>
<text x="269.4" y="92.5" transform="rotate(45 269.4 92.5)">R2.5</text>
<text x="370.5" y="92.8" transform="rotate(45 370.5 92.8)">R2.5</text>
<text x="38.3" y="100.9" transform="rotate(45 38.3 100.9)">R7.5</text>
<text x="59" y="97.4" transform="rotate(-45 59 97.4)">R2.5</text>
<text x="148.3" y="100.9" transform="rotate(45 148.3 100.9)">R7.5</text>
<text x="169.2" y="97.2" transform="rotate(-45 169.2 97.2)">R2.5</text>
<text x="263.3" y="100.9" transform="rotate(45 263.3 100.9)">R7.5</text>
<text x="278.5" y="97.2" transform="rotate(-45 278.5 97.2)">R2.5</text>
<text x="364.3" y="100.9" transform="rotate(45 364.3 100.9)">R7.5</text>
<text x="384.5" y="97.1" transform="rotate(-45 384.5 97.1)">R2.5</text>
<text x="66.7" y="103.9" transform="rotate(-45 66.7 103.9)">R7.5</text>
<text x="176.7" y="103.9" transform="rotate(-45 176.7 103.9)">R7.5</text>
<text x="287.1" y="103.3" transform="rotate(-45 287.1 103.3)">R7.5</text>
<text x="392.6" y="103.9" transform="rotate(-45 392.6 103.9)">R7.5</text>
<text x="170.2" y="110" transform="rotate(45 170.2 110)">R1</text>
<text x="162" y="118.1" transform="rotate(45 162 118.1)">R5</text>
<text x="38.4" y="136.5">5</text>
<text x="52.7" y="136.5">10</text>
<text x="68.4" y="136.5">5</text>
<text x="98.3" y="136.5">5</text>
<text x="108.3" y="136.5">5</text>
<text x="118.3" y="136.5">5</text>
<text x="128.3" y="136.5">5</text>
<text x="138.3" y="136.5">5</text>
<text x="168.3" y="136.5">5</text>
<text x="182.7" y="136.5">10</text>
<text x="198.3" y="136.5">5</text>
<text x="228.3" y="136.5">5</text>
<text x="242.7" y="136.5">10</text>
<text x="258.3" y="136.5">5</text>
<text x="292.7" y="136.5">10</text>
<text x="308.3" y="136.5">5</text>
<text x="348.3" y="136.5">2</text>
<text x="355.3" y="136.5">5</text>
<text x="363.3" y="136.5">3</text>
<text x="371.3" y="136.5">5</text>
<text x="381.3" y="136.5">7.5</text>
<text x="362.1" y="149.4">R6.6</text>
<text x="362.7" y="154.6">R1.5</text>
<text x="354.4" y="163" transform="rotate(-90 354.4 163)">R10</text>
<text x="359.4" y="162.8" transform="rotate(-90 359.4 162.8)">R5</text>
<text x="370" y="162.6" transform="rotate(-90 370 162.6)">R5</text>
<text x="375.1" y="162.8" transform="rotate(-90 375.1 162.8)">R10</text>
<text x="362" y="170.4">R1.5</text>
<text x="383.3" y="179.5">5</text>
<text x="361.8" y="197.2" transform="rotate(-90 361.8 197.2)">R5</text>
<text x="349.9" y="199.2" transform="rotate(-90 349.9 199.2)">R10</text>
<text x="365" y="204.3">R4</text>
<text x="387.2" y="204.1" transform="rotate(18 387.2 204.1)">R1.5</text>
<text x="359.3" y="212.9" transform="rotate(20 359.3 212.9)">R9</text>
<text x="375.8" y="211.7" transform="rotate(-35 375.8 211.7)">R7.5</text>
<text x="382" y="211.3" transform="rotate(36 382 211.3)">R5</text>
<text x="39.9" y="222.5">7.5</text>
<text x="53.4" y="222.5">5</text>
<text x="64.9" y="222.5">7.5</text>
<text x="98.3" y="222.5">5</text>
<text x="108.3" y="222.5">5</text>
<text x="118.3" y="222.5">5</text>
<text x="128.3" y="222.5">5</text>
<text x="138.3" y="222.5">5</text>
<text x="229.9" y="222.5">7.5</text>
<text x="243.3" y="222.5">5</text>
<text x="254.9" y="222.5">7.5</text>
</g>
<g font-size="1.8">
<text x="333.2" y="271.5">DRAWING NO.</text>
<text x="397.9" y="271.5">REV.</text>
<text x="333.2" y="281.5">DATE OF ISSUE</text>
<text x="358.2" y="281.5">SCALE</text>
<text x="383.2" y="281.5">SHEET NO.</text>
<text x="337.3" y="285.8">1st APR 2014</text>
<text x="364.4" y="285.9">1:500</text>
<text x="388.5" y="285.9">2 OF 2</text>
</g>
<g font-size="1.7">
<text x="267.2" y="286.3">REV.</text>
<text x="276.8" y="286.3">DATE</text>
</g>
<g font-size="1.6">
<text x="91.4" y="59.5" transform="rotate(-90 91.4 59.5)">5</text>
<text x="91.4" y="94.5" transform="rotate(-90 91.4 94.5)">5</text>
<text x="190.4" y="110.1" transform="rotate(-90 190.4 110.1)">5</text>
<text x="339.4" y="161.1" transform="rotate(-90 339.4 161.1)">5</text>
<text x="339.4" y="196.1" transform="rotate(-90 339.4 196.1)">5</text>
</g>
</svg>
